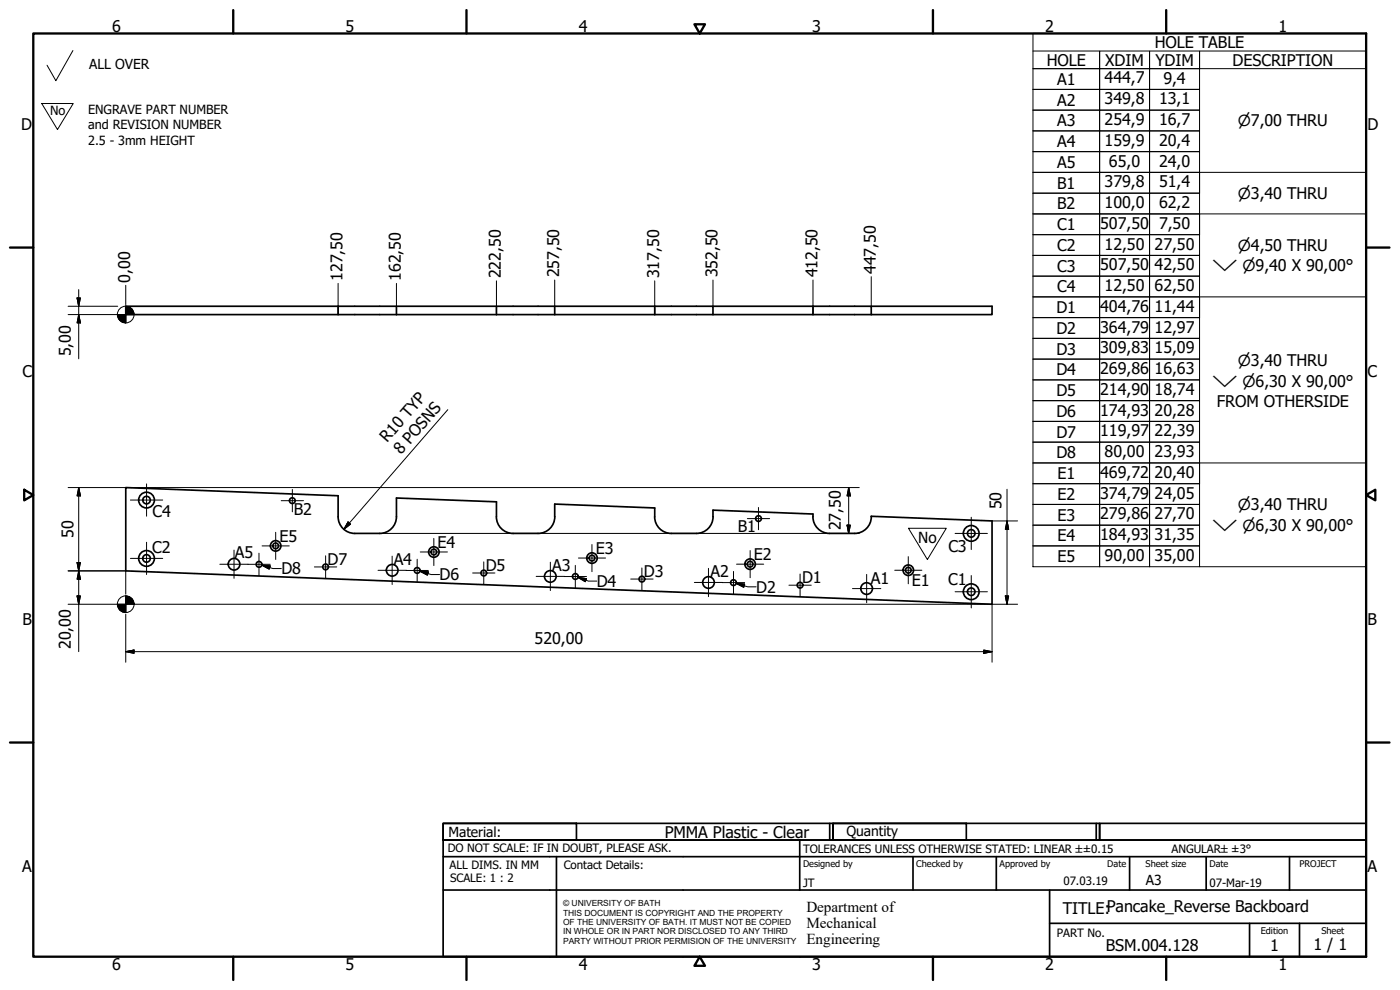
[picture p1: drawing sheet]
<svg xmlns="http://www.w3.org/2000/svg" width="420mm" height="297mm" viewBox="0 0 420 297" stroke-linecap="round" stroke-linejoin="round" font-family="sans-serif">
<!-- layer: Visible (ISO) -->
<g fill="none" stroke="#000" stroke-width=".51">
<path d="M101.5 94.4h-63.8v-2.5h128.8v2.5M101.5 91.9v2.5M101.5 94.4h160M119 91.9v2.5M149 91.9v2.5M166.5 91.9h47.5v2.5M196.5 91.9v2.5M214 91.9h47.5v2.5M244 91.9v2.5M261.5 91.9h36.2v2.5h-36.2M101.5 155.1v-6.4l-63.8-2.4v25l260 10v-25l-36.2-1.2M101.5 155a5 5 0 0 0 5 5h7.5a5 5 0 0 0 5-5"/>
<path d="M119 155.1v-5.7l30 1.2v4.5M149 155a5 5 0 0 0 5 5h7.5a5 5 0 0 0 5-5M166.5 155.1v-3.9l30 1.2v2.7M196.5 155a5 5 0 0 0 5 5h7.5a5 5 0 0 0 5-5M214 155.1v-2l30 1.1v.9M244 155a5 5 0 0 0 5 5M261.5 155a5 5 0 0 1-5 5M249 160h7.5"/>
<circle cx="44" cy="150" r="1.13"/>
<circle cx="44" cy="150" r="2.36"/>
<circle cx="87.7" cy="150.2" r=".86"/>
<circle cx="227.6" cy="155.6" r=".86"/>
<circle cx="44" cy="167.6" r="1.13"/>
<circle cx="44" cy="167.6" r="2.36"/>
<circle cx="70.2" cy="169.3" r="1.75"/>
<circle cx="77.7" cy="169.3" r=".86"/>
<circle cx="82.7" cy="163.8" r=".86"/>
<circle cx="82.7" cy="163.8" r="1.58"/>
<circle cx="97.7" cy="170.1" r=".86"/>
<circle cx="117.7" cy="171.1" r="1.75"/>
<circle cx="125.2" cy="171.1" r=".86"/>
<circle cx="130.2" cy="165.6" r=".86"/>
<circle cx="130.2" cy="165.6" r="1.58"/>
<circle cx="145.2" cy="171.9" r=".86"/>
<circle cx="165.2" cy="172.9" r="1.75"/>
<circle cx="172.7" cy="173" r=".86"/>
<circle cx="177.7" cy="167.4" r=".86"/>
<circle cx="177.7" cy="167.4" r="1.58"/>
<circle cx="192.6" cy="173.8" r=".86"/>
<circle cx="212.6" cy="174.8" r="1.75"/>
<circle cx="220.1" cy="174.8" r=".86"/>
<circle cx="225.1" cy="169.3" r=".86"/>
<circle cx="225.1" cy="169.3" r="1.58"/>
<circle cx="240.1" cy="175.6" r=".86"/>
<circle cx="260.1" cy="176.6" r="1.75"/>
<circle cx="272.6" cy="171.1" r=".86"/>
<circle cx="272.6" cy="171.1" r="1.58"/>
<circle cx="291.5" cy="160" r="1.13"/>
<circle cx="291.5" cy="177.5" r="1.13"/>
<circle cx="291.5" cy="177.5" r="2.36"/>
<circle cx="291.5" cy="160" r="2.36"/>
</g>
<!-- layer: Border (ISO) -->
<g fill="none" stroke="#000" stroke-width=".7">
<path d="M10 10h400v277h-400zM70 3v7M140 3v7M208.4 7.3h3.2l-1.6 2.7zM280 3v7M350 3v7M3 74.3h7M410 74.3h7M7.3 146.9l2.7 1.6-2.7 1.6zM410 148.5l2.7-1.6v3.2zM3 222.8h7M410 222.8h7"/>
<path d="M70 287v7M140 287v7M210 287l1.6 2.8h-3.2zM280 287v7M350 287v7"/>
</g>
<!-- layer: Title (ISO) -->
<g fill="none" stroke="#000" stroke-width=".51">
<path d="M133 247h40v5h-40zM133 247h117v5h-117zM133 257v-5h277v5M133 257h277v30h-277zM167 257v30M240 252v15M249 247v5M250 247h40v5h-40zM250 247h80v5h-80zM274 257v10M299 257v10M329 247v5"/>
<path d="M330 247h80v5h-80zM339 257v10M362 257v10M387 257v10M133 267h277M315 277h95M315 267v20M375 277v10M390 277v10"/>
</g>
<!-- layer: Sketch Geometry (ISO) -->
<path d="M21.9 15.2l-5.1 9-2.7-4.6M12.5 31.1h9.5l-4.7 7.8zM272.6 158.5h11.4l-5.7 9.4zM37.7 180.8v.5" fill="none" stroke="#000" stroke-width=".3"/>
<path d="M278.3 177.3h.1" fill="none" stroke="#fff" stroke-width=".3"/>
<!-- layer: Dimension (ISO) -->
<g fill="none" stroke="#000" stroke-width=".3">
<path d="M20.4 91.9h14.9M20.4 94.4h14.9M23.1 89.4h1l-.5 2.5zM23.6 94.4l.5 2.5h-1zM23.6 86.9v20.8M37.7 85.6v5.8M101.5 85v9.4M119 85v6.9M149 84.3v10.1M166.5 84v7.9M196.5 84.3v10.1M214 84v7.9"/>
<path d="M244 84v10.4M261.5 83v8.9M134.4 122.9l-31.2 35.9M20.4 146.3h23.5M23.6 146.3l.5 2.5h-1zM23.6 146.3v49.2M44.1 146.3h213.8M104.5 156.6l.7 .7-2 1.5zM254.2 157.6h1l-.5 2.4zM254.7 146.3l.5 2.5h-1zM254.7 146.3v13.7M297.7 156.3h7.7"/>
<path d="M302.2 156.3l.5 2.5h-1zM302.2 146.8v34.5M20.4 171.3h17.3v7M23.1 178.8h1l-.5 2.5zM23.1 168.8h1l-.5 2.5zM23.6 171.3l.5 2.5h-1zM114 160h143.9M301.7 178.8h1l-.5 2.5zM20.4 181.3h14.9M37.7 195.5l2.5-.5v1zM37.7 195.5h260M37.7 184.3v14.4"/>
<path d="M40.1 181.3h251.3M291.6 181.3h13.8M295.2 195l2.5 .5-2.5 .5zM297.7 181.3v17.4"/>
<circle cx="37.7" cy="94.4" r="2.51"/>
<circle cx="37.7" cy="181.3" r="2.51"/>
</g>
<g fill="#000" stroke="#000" stroke-width=".3">
<path d="M23.1 89.4l.5 2.5zM23.1 89.4h1l-.5 2.5zM23.6 94.4l.5 2.5zM23.6 94.4l.5 2.5h-1zM35.2 94.4l.8 1.7-.6-.8zM35.2 94.4l1.6 2.3-.8-.6zM35.2 94.4l2.5 2.5-.9-.2zM37.7 94.4h2.5zM37.7 91.9l2.5 2.5h-2.5zM37.7 91.9v5zM35.2 94.4h2.5v2.5zM35.2 94.4h2.5z"/>
<path d="M39.5 92.6l.5 .8 .2 1zM38.7 92.1l.8 .5 .7 1.8zM37.7 91.9l1 .2 1.5 2.3zM23.6 146.3l.5 2.5zM23.6 146.3l.5 2.5h-1zM104.5 156.6l-1.3 2.2zM104.5 156.6l.7 .7-2 1.5zM254.2 157.6l.5 2.4zM254.2 157.6h1l-.5 2.4zM254.7 146.3l.5 2.5zM254.7 146.3l.5 2.5h-1zM302.2 156.3l.5 2.5z"/>
<path d="M302.2 156.3l.5 2.5h-1zM23.1 178.8l.5 2.5zM23.1 178.8h1l-.5 2.5zM23.1 168.8l.5 2.5zM23.1 168.8h1l-.5 2.5zM23.6 171.3l.5 2.5zM23.6 171.3l.5 2.5h-1zM301.7 178.8l.5 2.5zM301.7 178.8h1l-.5 2.5zM35.2 181.3l.8 1.8-.6-.8zM35.2 181.3l1.6 2.3-.8-.5zM35.2 181.3l2.5 2.5-.9-.2z"/>
<path d="M37.7 181.3h2.5zM37.7 178.8l2.5 2.5h-2.5zM37.7 178.8v5zM35.2 181.3h2.5v2.5zM35.2 181.3h2.5zM39.5 179.5l.5 .8 .2 1zM38.7 179l.8 .5 .7 1.8zM37.7 178.8l1 .2 1.5 2.3zM37.7 195.5l2.5-.5zM37.7 195.5l2.5-.5v1zM295.2 196l2.5-.5zM295.2 195l2.5 .5-2.5 .5z"/>
</g>
<!-- layer: Symbol (ISO) -->
<g fill="none" stroke="#000" stroke-width=".3">
<path d="M310 15.3h20v5.3h-20h20v6.2h-20h20v6.2h-20h20v6.3h-20h20v6.2h-20h20v6.2h-20h20v6.3h-20h20v6.2h-20h20v6.2h-20h20v6.2h-20h20v6.3h-20h20v6.2h-20h20v6.2h-20h20v6.2h-20h20v6.2h-20h20v6.3h-20h20v6.2h-20h20v6.2h-20h20v6.3h-20h20v6.2h-20h20v6.2h-20h20v6.2h-20h20v6.3h-20h20v6.2h-20h20v6.2v-6.2h15v6.2v-6.2h15v6.2M310 10h100v160h-100zM330 15.3h15v5.3h-15zM345 15.3h15v5.3h-15zM410 15.3h-50v5.3h50M330 20.6h15v6.2h-15zM330 26.8h15v6.2h-15zM330 33h15v6.3h-15zM330 39.3h15v6.2h-15zM345 20.6h15v6.2h-15zM345 26.8h15v6.2h-15zM345 33h15v6.3h-15z"/>
<path d="M345 39.3h15v6.2h-15zM330 45.5h15v6.2h-15zM330 51.7h15v6.3h-15zM330 58h15v6.2h-15zM345 45.5h15v6.2h-15zM345 51.7h15v6.3h-15zM345 58h15v6.2h-15zM360 58v-6.3h50v6.3M330 64.2h15v6.2h-15zM330 70.4h15v6.2h-15zM330 76.6h15v6.3h-15zM345 64.2h15v6.2h-15z"/>
<path d="M345 70.4h15v6.2h-15zM345 76.6h15v6.3h-15zM360 70.4v-6.2h50v6.2M330 82.9h15v6.2h-15zM330 89.1h15v6.2h-15zM330 95.3h15v6.2h-15zM345 82.9h15v6.2h-15zM345 89.1h15v6.2h-15zM345 95.3h15v6.2h-15zM360 95.3v-6.2h50v6.2M330 101.5h15v6.2h-15zM330 107.7h15v6.3h-15z"/>
<path d="M330 114h15v6.2h-15zM345 101.5h15v6.2h-15zM345 107.7h15v6.3h-15zM345 114h15v6.2h-15zM330 120.2h15v6.2h-15zM330 126.4h15v6.3h-15zM330 132.7h15v6.2h-15zM330 138.9h15v6.2h-15zM345 120.2h15v6.2h-15zM345 126.4h15v6.3h-15zM345 132.7h15v6.2h-15zM345 138.9h15v6.2h-15z"/>
<path d="M330 145.1h15v6.2h-15zM330 151.3h15v6.3h-15zM330 157.6h15v6.2h-15zM345 145.1h15v6.2h-15zM345 151.3h15v6.3h-15zM345 157.6h15v6.2h-15zM360 145.1v-6.2h50v6.2M78.5 169.6l2.6 .2-.3 1zM78.5 169.6l3.4 1h2.5M126 171.4l2.5 .2-.2 1zM126 171.4l3.4 1h2.5M173.5 173.3l2.5 .3-.3 .9z"/>
<path d="M173.5 173.3l3.1 1.1h2.5M220.9 175.1l2.6 .2-.3 .9zM220.9 175.1l3.5 1h2.5"/>
</g>
<!-- layer: Center Mark (ISO) -->
<g fill="none" stroke="#000" stroke-width=".3">
<path d="M39.1 150h9.7M44 145.2v9.7M82.7 159.7v8.2M84.4 150.2h6.7M87.7 146.9v6.7M224.3 155.6h6.7M227.6 152.3v6.6M291.5 155.2v9.7M39.1 167.5h9.7M44 162.7v9.7M66 169.3h8.5M70.2 165v8.5"/>
<path d="M74.4 169.3h6.7M77.7 166v6.7M78.7 163.8h8.1M94.4 170.1h6.7M97.7 166.8v6.6M113.5 171.1h8.4M117.7 166.9v8.5M121.9 171.2h6.6M125.2 167.8v6.7M126.1 165.6h8.2M130.2 161.6v8.1M141.8 171.9h6.7"/>
<path d="M145.2 168.6v6.7M160.9 172.9h8.5M165.2 168.7v8.5M169.3 173h6.7M172.7 169.6v6.7M173.6 167.4h8.1M177.7 163.4v8.1M189.3 173.7h6.7M192.6 170.4v6.7M208.4 174.8h8.5M212.6 170.5v8.5M216.8 174.8h6.7"/>
<path d="M220.1 171.5v6.6M221 169.3h8.2M225.1 165.2v8.1M236.8 175.6h6.7M240.1 172.2v6.7M255.8 176.6h8.6M260.1 172.3v8.5M268.5 171.1h8.2M272.6 167v8.2M286.6 177.6h9.7M286.6 160h9.7M291.5 172.7v9.7"/>
</g>
<!-- layer: Symbol (ISO) -->
<path d="M78.5 169.6l2.6 .2zM78.5 169.6l2.6 .2-.3 1zM126 171.4l2.5 .2zM126 171.4l2.5 .2-.2 1zM173.5 173.3l2.5 .3zM173.5 173.3l2.5 .3-.3 .9zM220.9 175.1l2.6 .2zM220.9 175.1l2.6 .2-.3 .9z" fill="#000" stroke="#000" stroke-width=".3"/>
<g font-size="4.8">
<text x="33.7" y="9.6">6</text>
<text x="103.7" y="9.6">5</text>
<text x="173.7" y="9.6">4</text>
<text x="243.7" y="9.6">3</text>
<text x="313.7" y="9.6">2</text>
<text x="383.7" y="9.6">1</text>
<text x="346.6" y="14.4">HOLE TABLE</text>
<text x="314.1" y="19.7">HOLE</text>
<text x="331.7" y="19.7">XDIM</text>
<text x="346.7" y="19.7">YDIM</text>
<text x="369.9" y="19.7">DESCRIPTION</text>
<text x="317.2" y="25.5">A1</text>
<text x="331.5" y="25">444,7</text>
<text x="349.1" y="25.1">9,4</text>
<text x="317.2" y="31.7">A2</text>
<text x="331.5" y="31.3">349,8</text>
<text x="347.8" y="31.3">13,1</text>
<text x="6.3" y="38.9">D</text>
<text x="317.2" y="37.9">A3</text>
<text x="331.5" y="37.5">254,9</text>
<text x="347.8" y="37.5">16,7</text>
<text x="410.4" y="38.9">D</text>
<text x="317.2" y="44.1">A4</text>
<text x="331.5" y="43.7">159,9</text>
<text x="347.8" y="43.7">20,4</text>
<text x="317.2" y="50.3">A5</text>
<text x="332.8" y="50">65,0</text>
<text x="347.8" y="50">24,0</text>
<text x="317.3" y="56.6">B1</text>
<text x="331.5" y="56.2">379,8</text>
<text x="347.8" y="56.2">51,4</text>
<text x="317.3" y="62.9">B2</text>
<text x="331.5" y="62.4">100,0</text>
<text x="347.8" y="62.4">62,2</text>
<text x="317.2" y="69">C1</text>
<text x="330.2" y="68.6">507,50</text>
<text x="347.8" y="68.6">7,50</text>
<text x="317.2" y="75.3">C2</text>
<text x="331.5" y="74.9">12,50</text>
<text x="346.5" y="74.9">27,50</text>
<text x="150.3" y="83.5" transform="rotate(-90 150.3 83.5)">222,50</text>
<text x="167.8" y="83.3" transform="rotate(-90 167.8 83.3)">257,50</text>
<text x="197.8" y="83.5" transform="rotate(-90 197.8 83.5)">317,50</text>
<text x="215.3" y="83.3" transform="rotate(-90 215.3 83.3)">352,50</text>
<text x="245.3" y="83.3" transform="rotate(-90 245.3 83.3)">412,50</text>
<text x="262.8" y="82.3" transform="rotate(-90 262.8 82.3)">447,50</text>
<text x="317.2" y="81.5">C3</text>
<text x="330.2" y="81.1">507,50</text>
<text x="346.5" y="81.1">42,50</text>
<text x="39.1" y="84.8" transform="rotate(-90 39.1 84.8)">0,00</text>
<text x="102.8" y="84.3" transform="rotate(-90 102.8 84.3)">127,50</text>
<text x="120.3" y="84.3" transform="rotate(-90 120.3 84.3)">162,50</text>
<text x="317.2" y="87.7">C4</text>
<text x="331.5" y="87.3">12,50</text>
<text x="346.5" y="87.3">62,50</text>
<text x="317.1" y="93.9">D1</text>
<text x="330.2" y="93.5">404,76</text>
<text x="346.5" y="93.5">11,44</text>
<text x="317.1" y="100.2">D2</text>
<text x="330.2" y="99.8">364,79</text>
<text x="346.5" y="99.8">12,97</text>
<text x="21.2" y="106.9" transform="rotate(-90 21.2 106.9)">5,00</text>
<text x="317.1" y="106.4">D3</text>
<text x="330.2" y="106">309,83</text>
<text x="346.5" y="106">15,09</text>
<text x="6.7" y="113.2">C</text>
<text x="317.1" y="112.6">D4</text>
<text x="330.2" y="112.2">269,86</text>
<text x="346.5" y="112.2">16,63</text>
<text x="410.4" y="113.2">C</text>
<text x="317.1" y="118.8">D5</text>
<text x="330.2" y="118.5">214,90</text>
<text x="346.5" y="118.5">18,74</text>
<text x="317.1" y="125.1">D6</text>
<text x="330.2" y="124.7">174,93</text>
<text x="346.5" y="124.7">20,28</text>
<text x="365.1" y="122.2">FROM OTHERSIDE</text>
<text x="317.1" y="131.3">D7</text>
<text x="330.2" y="130.9">119,97</text>
<text x="346.5" y="130.9">22,39</text>
<text x="116.2" y="133" transform="rotate(-49 116.2 133)">R10 TYP</text>
<text x="120.4" y="136.6" transform="rotate(-49 120.4 136.6)">8 POSNS</text>
<text x="317.1" y="137.5">D8</text>
<text x="331.5" y="137.1">80,00</text>
<text x="346.5" y="137.1">23,93</text>
<text x="317.3" y="143.8">E1</text>
<text x="330.2" y="143.4">469,72</text>
<text x="346.5" y="143.4">20,40</text>
<text x="330.2" y="149.6">374,79</text>
<text x="346.5" y="149.6">24,05</text>
<text x="45.8" y="155.1">C4</text>
<text x="88.1" y="154.5">B2</text>
<text x="300.6" y="152.8" transform="rotate(-90 300.6 152.8)">50</text>
<text x="317.3" y="150">E2</text>
<text x="330.2" y="155.8">279,86</text>
<text x="346.5" y="155.8">27,70</text>
<text x="22" y="161.4" transform="rotate(-90 22 161.4)">50</text>
<text x="221.4" y="159.5">B1</text>
<text x="252.3" y="159.2" transform="rotate(-90 252.3 159.2)">27,50</text>
<text x="317.3" y="156.2">E3</text>
<text x="45.6" y="165.8">C2</text>
<text x="70.5" y="167.5">A5</text>
<text x="83.8" y="162.6">E5</text>
<text x="131.3" y="164.5">E4</text>
<text x="178.8" y="166.3">E3</text>
<text x="284.6" y="165.6">C3</text>
<text x="317.3" y="162.4">E4</text>
<text x="330.2" y="162">184,93</text>
<text x="346.5" y="162">31,35</text>
<text x="84.4" y="172.3">D8</text>
<text x="98.3" y="169.5">D7</text>
<text x="118.2" y="169.4">A4</text>
<text x="145.8" y="171.2">D5</text>
<text x="165.7" y="171.2">A3</text>
<text x="193.3" y="173.1">D3</text>
<text x="213.2" y="173.1">A2</text>
<text x="226.3" y="168.2">E2</text>
<text x="317.3" y="168.6">E5</text>
<text x="331.5" y="168.3">90,00</text>
<text x="346.5" y="168.3">35,00</text>
<text x="131.9" y="174.1">D6</text>
<text x="179.1" y="176.1">D4</text>
<text x="226.9" y="177.8">D2</text>
<text x="240.7" y="175">D1</text>
<text x="261.3" y="175.4">A1</text>
<text x="273.6" y="175.8">E1</text>
<text x="284.6" y="175.6">C1</text>
<text x="6.8" y="187.4">B</text>
<text x="410.4" y="187.4">B</text>
<text x="21.2" y="194.8" transform="rotate(-90 21.2 194.8)">20,00</text>
<text x="160.4" y="193.1">520,00</text>
<text x="199.5" y="251.5">PMMA Plastic - Clear</text>
<text x="6.7" y="261.7">A</text>
<text x="410.4" y="261.7">A</text>
<text x="319" y="274.2">TITLE:Pancake_Reverse Backboard</text>
<text x="331.9" y="285.3">BSM.004.128</text>
<text x="381.2" y="285.3">1</text>
<text x="394.2" y="285">1 / 1</text>
<text x="33.7" y="291">6</text>
<text x="103.7" y="290.9">5</text>
<text x="173.7" y="290.9">4</text>
<text x="243.7" y="291">3</text>
<text x="313.7" y="291">2</text>
<text x="383.7" y="290.9">1</text>
</g>
<g font-size="4.6">
<text x="371.5" y="37.9">⌀7,00 THRU</text>
<text x="371.5" y="59.6">⌀3,40 THRU</text>
<text x="371.5" y="75.3">⌀4,50 THRU</text>
<text x="363.8" y="81.4">⌵ ⌀9,40 X 90,00°</text>
<text x="371.5" y="109.9">⌀3,40 THRU</text>
<text x="363.8" y="116.1">⌵ ⌀6,30 X 90,00°</text>
<text x="371.5" y="153.1">⌀3,40 THRU</text>
<text x="363.8" y="159.2">⌵ ⌀6,30 X 90,00°</text>
<text x="275.6" y="162.9">No</text>
<text x="242" y="273.7">Department of</text>
<text x="242" y="278.4">Mechanical</text>
<text x="242" y="283.2">Engineering</text>
</g>
<g font-size="4.1">
<text x="26.8" y="20.6">ALL OVER</text>
<text x="134.6" y="251.1">Material:</text>
<text x="254" y="250.8">Quantity</text>
<text x="343.9" y="265.6">A3</text>
</g>
<g font-size="3.8">
<text x="15" y="34.4">No</text>
<text x="26.5" y="34.3">ENGRAVE PART NUMBER</text>
<text x="26.5" y="38.8">and REVISION NUMBER</text>
<text x="26.5" y="43.4">2.5 - 3mm HEIGHT</text>
</g>
<g font-size="3.5">
<text x="134.4" y="255.6">DO NOT SCALE: IF IN DOUBT, PLEASE ASK.</text>
<text x="241" y="256">TOLERANCES UNLESS OTHERWISE STATED: LINEAR ±±0.15</text>
<text x="351.6" y="256">ANGULAR±±3°</text>
<text x="134.9" y="260.6">ALL DIMS. IN MM</text>
<text x="169.2" y="260.6">Contact Details:</text>
<text x="135.1" y="264.8">SCALE: 1 : 2</text>
<text x="241" y="266">JT</text>
<text x="319.2" y="265.5">07.03.19</text>
<text x="363" y="266">07-Mar-19</text>
<text x="317.2" y="281.2">PART No.</text>
</g>
<g font-size="2.8">
<text x="241" y="260.1">Designed by</text>
<text x="275" y="260.1">Checked by</text>
<text x="300" y="260.1">Approved by</text>
<text x="332.3" y="260">Date</text>
<text x="343.8" y="260.1">Sheet size</text>
<text x="363" y="260">Date</text>
<text x="390" y="260.1">PROJECT</text>
<text x="378.4" y="280.1">Edition</text>
<text x="396.6" y="280.1">Sheet</text>
</g>
<g font-size="2.5">
<text x="169" y="271.9">© UNIVERSITY OF BATH</text>
<text x="169" y="274.7">THIS DOCUMENT IS COPYRIGHT AND THE PROPERTY</text>
<text x="169" y="277.5">OF THE UNIVERSITY OF BATH. IT MUST NOT BE COPIED</text>
<text x="169" y="280.4">IN WHOLE OR IN PART NOR DISCLOSED TO ANY THIRD</text>
<text x="169" y="283.2">PARTY WITHOUT PRIOR PERMISION OF THE UNIVERSITY</text>
</g>
</svg>
